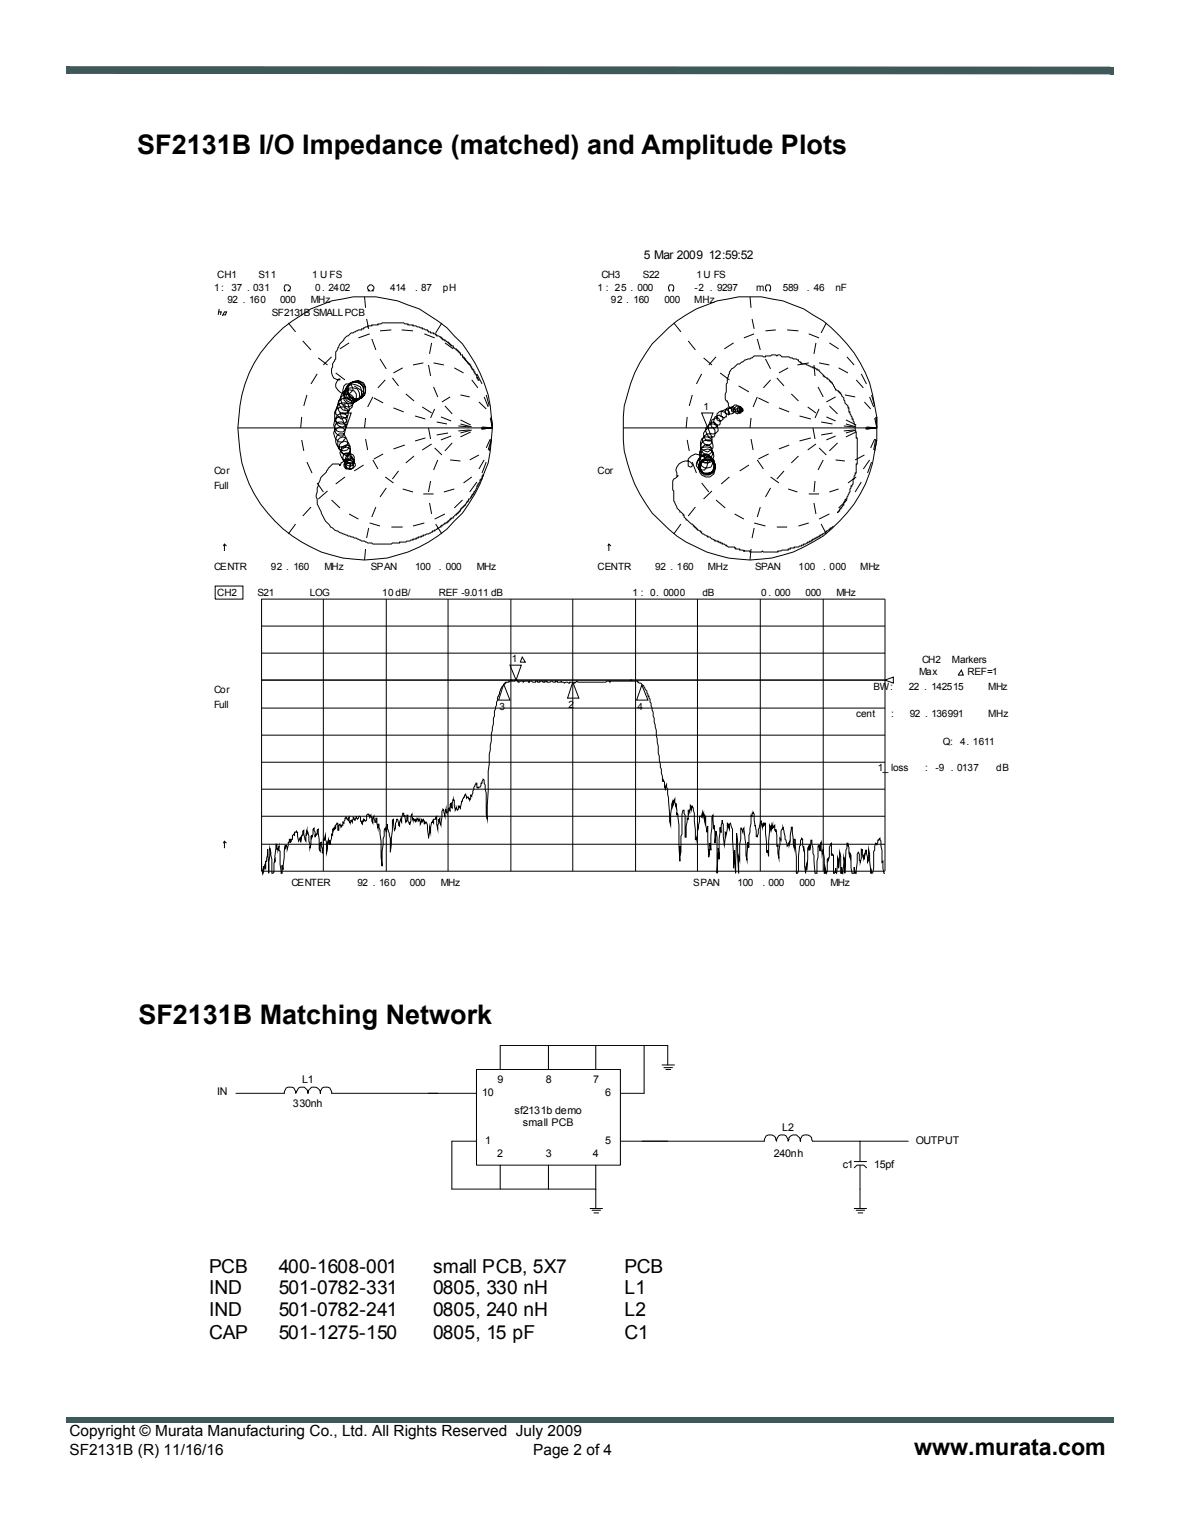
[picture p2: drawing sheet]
<svg xmlns="http://www.w3.org/2000/svg" width="216mm" height="279mm" viewBox="0 0 216 279" stroke-linecap="round" stroke-linejoin="round" font-family="sans-serif">
<g fill="#3d5959">
<path d="M12 12.1h.7v1.4h-.7z"/>
<path d="M203.2 12.2h.7v1.4h-.7z"/>
<path d="M12.7 12.1l190.5 .1v1.4l-190.5-.1z"/>
<path d="M12.2 259.2h.5v1.1h-.5z"/>
<path d="M12.7 259.2h191v1.1h-191z"/>
</g>
<g fill="#fff">
<path d="M26.4 35.6h162.9v138.6h-162.9z"/>
<path d="M26.6 35.9h162.7v138h-162.7z"/>
</g>
<path d="M189.3 35.8h-162.8v138.1h162.8" fill="none" stroke="#fff" stroke-width=".18"/>
<g fill="none" stroke="#000" stroke-width=".18">
<path d="M39.9 57.1h.6l-.2 .5M40.1 56.5l-.2 1.1M40.9 57.6h.4l.1-.5h-.3l-.4 .7M52 53.2h.2l-.2-.3v-.4l.2-.4h.5l.4 .4v.4l-.4 .3h.4M52.7 59.1l1.4 1.6M66.7 54.3l.2 2M67.1 58.4l.4 1.8M67.3 53.2h.3l-.3-.3v-.4l.3-.4h.4l.4 .4v.4l-.4 .3h.4M80.9 59.1l-1.2 1.8M122.3 53.2h.2l-.2-.3v-.4l.2-.4h.6l.2 .4v.4l-.2 .3h.2M123.3 59.1l1.3 1.6M137.2 54.3l.2 2"/>
<path d="M137.6 58.4l.4 1.8M140.1 53.2h.2l-.2-.3v-.4l.2-.4h.5l.2 .4-.2 .7h.2M151.2 59.1l-1 1.8M55.2 76.3l-.2 2M55.4 62.4l1.5 1.6M56.2 72.3l-.6 2M58 68.4l-1.1 1.9M58.2 65.5l1.7 1.3M60.7 65.3l-1.5 1.5M61.4 68.2l1.7 1.3M62.2 75.6h2.1l-1 2.7zM63.9 62.7l-1.7 1.1"/>
<path d="M64.8 70.6l1.7 1.1M66.9 76.5l-.2 1.8M67.6 61.1l-2 .7M68 62l.8 2M68.2 72.6l-.9 1.9M68.4 72.8l1.7 .9M69.5 65.7l1.2 1.8M70.5 69.5l-1.3 1.5M71.6 60.4l-2.1 .1M71.8 69.2l1.1 1.4M72 74.6l1.9 .8M73.5 60.4l2.1 .1"/>
<path d="M73.7 67.3l-1.7 .9M74.3 72.1l1.5 1.3M75.9 76.1l1.9 .6M77.3 74.5l1.7 1.1M77.4 66.4l-1.8 .4M77.6 61.1l1.9 .7M78.4 78.3l.4 2M78.4 66.8l.4 2M79 62.7l-.4 2M79.3 66.4l1.9 .4M79.3 70.8l.8 1.8M79.5 74.8l-.7 1.7"/>
<path d="M79.9 77.2l1.9 .4M80.7 76.3l1.9 .7M81.4 74.3l1.3 1.4M81.4 62.7l1.5 1.1M82 79.2l-2.1 .4M82.4 72.6l-1.5 1M82.5 79.8l-1.8 .7M83.1 67.3l1.7 .9M83.9 77.9l2 .2M84.2 77.6l2.1 .5M84.2 76.8l1.9 1M84.2 72.3l1.7 .3"/>
<path d="M84.6 65.3l1.3 1.5M85.9 78.7l-2 .1M86.1 79l-1.9 .9M86.3 78.7l-2.1 .5M86.3 69.5l1.1 1.5M87.2 68.4l1 1.9M87.6 73.6l1.4 1.2M87.6 69.7v-.2h-.2v-.3h-.2h.2h-.2v-.6l-.3-.2v-.3h-.2v-.4l-.4-.2v-.4h-.2v-.3h-.2v-.2l-.3-.2-.4-.7h-.2l-.2-.4h-.2v-.4h-.4v-.3l-.3-.2v-.2l-.4-.2v-.2l-.6-.2v-.3h-.3v-.2h-.2v-.2h-.2l-.2-.3-.6-.2v-.2h-.4l-.1-.4h-.2v-.2l-.8-.1-.2-.4h-.4v-.2h-.5v-.2h-.4l-.2-.3-.9-.2v-.2l-1-.2-.2-.2h-.5v-.1h-1v-.2h-.5l-.2-.2h-4l-.2 .2h-.5v.2h-1.2v.1h-.7v.2l-.8 .2v.2h-.4v.2h-.5l-1 .5h-.3l-.6 .6h-.2l-1.3 1.4-.4 .7a3.2 3.2 0 0 0-.4 2.1l-.2 .3a1.02 1.02 0 0 0-.3 1.1 1.55 1.55 0 0 0 1.3 2.4v-.2h-.2a1.38 1.38 0 0 0 .2 2.4 1.25 1.25 0 0 0 2.1 0l.3-.3-.3-1-.4-.1h-.6l-.4 .3a1.86 1.86 0 0 0 .8 2.5 1.86 1.86 0 0 0 2.4-.6l.4-.8v-.9a1.77 1.77 0 0 0-2.6-.5 1.76 1.76 0 0 0 .5 2.8 1.76 1.76 0 0 0 2.5-1.6 1.55 1.55 0 0 0-.8-1.7 1.55 1.55 0 0 0-1.8 .3 1.64 1.64 0 0 0-.4 2.2 1.64 1.64 0 0 0 2.2 .5 1.64 1.64 0 0 0 .6-2.2l-1.1-.9-1 .2-.5 .4-.6 .7v.7a1.6 1.6 0 0 0 2.5 1.1 1.67 1.67 0 0 0 0-2.5 1.67 1.67 0 0 0-2.5 .3l-.4 .8 .2 .9a1.47 1.47 0 0 0 1.8 1.1 1.47 1.47 0 0 0 1-1.9l-.1-.7-1.5-.5-.8 .3-.8 1.5a1.51 1.51 0 0 0 1 1.5 1.51 1.51 0 0 0 1.7-.4l.2-.6v-.7l-.4-.7-1.3-.2-.6 .2-.6 .5v1.5l.6 .5a1.14 1.14 0 0 0 1.7-.9v-.7l-.4-.6a1.66 1.66 0 0 0-2.4 1l.1 1.4 .4 .4 .8 .2 .6-.2 .3-.4 .2-.5-.2-.8a1.53 1.53 0 0 0-2.5 .4 1.53 1.53 0 0 0 1.4 2.2l.4-.2 .6-.5v-.6l-.6-1.1h-.8a1.56 1.56 0 0 0-1.3 1.3 1.56 1.56 0 0 0 .7 1.6 1.02 1.02 0 0 0 1.4-1.1l-.2-.7-.6-.2a1.35 1.35 0 0 0-1.7 1.5v.5l1 1 1.1-.4 .2-.4v-.5l-.2-.6-.6-.3h-.5l-.8 .3-.4 .6v1.4l.6 .6 .6 .2a1.02 1.02 0 0 0 1.1-.9 1.02 1.02 0 0 0-.8-1.1 1.28 1.28 0 0 0-1.3 1.2 1.28 1.28 0 0 0 1.3 1.3l.8-.5v-.6l-.4-.5a1.38 1.38 0 0 0-2 1 1.38 1.38 0 0 0 1.6 1.5 .98 .98 0 0 0 .6-1.3 .98 .98 0 0 0-1.3-.5 1.35 1.35 0 0 0-.7 1.6 1.35 1.35 0 0 0 1.4 1l.4-.8v-.3l-.4-.4a1.25 1.25 0 0 0-1.7 .9 1.59 1.59 0 0 0 1.7 1.7l.6-.8-.4-.7h-.9a1.5 1.5 0 0 0 0 2.4h1.1l.6-.8-.4-.9-.6-.2-.5 .2-.4 .4v.5a1.08 1.08 0 0 0 .9 1.5 1.08 1.08 0 0 0 1.2-1.3l-.4-.3-.6-.2a1.23 1.23 0 0 0-.9 1 1.23 1.23 0 0 0 .5 1.2l.4 .2h.6l.4-.2 .2-.4v-.9a1.1 1.1 0 0 0-1.7 .7 1.31 1.31 0 0 0 1.1 1.1 .91 .91 0 0 0 .4-1.4 1.23 1.23 0 0 0-1.7 .9l.3 .9a1.19 1.19 0 0 0 1.8 0l-.2-.9a1.01 1.01 0 0 0-1.1 .2 1.01 1.01 0 0 0-.3 1.1 1.37 1.37 0 0 0 1.9 .3l.2-.3v-.6a.78 .78 0 0 0-.7-.6 .78 .78 0 0 0-.8 .6l-.2 .6 .2 .3 .8 .4h.4l.3-.7-.3-.6-.8-.2-.2 .4a1.17 1.17 0 0 0 0 1.3 .8 .8 0 0 0 .9 .1 .8 .8 0 0 0 .4-.9l-.5-.5h-.4l-.6 .4a.98 .98 0 0 0 .3 1.5 .98 .98 0 0 0 1.4-.8l-.4-.7h-.9a.97 .97 0 0 0 .2 1.6h.4l.3-.2v-1.1l-.7-.3-1 .7a.71 .71 0 0 0 .8 .9 .8 .8 0 0 0 .4-1.1l-.8-.4h-.4l-.5 .4-.2 .6-.2-.4h-1.1l-.8 .7-.6 1a3.2 3.2 0 0 0-1.3 2.3l-.2 .4v.7l-.2 .6 .2 .7a4 4 0 0 0 .8 2.4 6 6 0 0 0 2.8 3.5l1.1 .5 .8 .2 .2 .2 1.5 .3 .9 .6h.6l.6 .4h.7l.2 .1h3.4l.2-.1 2.5-.2 .1-.2h.6l.2-.2h.4v-.2h.5v-.2h.4v-.1h.6v-.2h.3v-.2l1-.2 .7-.4v-.1h.4v-.2l.6-.2v-.2l.6-.2 .2-.3 .5-.2v-.2h.4l.2-.4h.2v-.2l.3-.1v-.2h.4v-.2l.4-.4h.2v-.2l.4-.1 .2-.4h.1v-.4h.2v-.2l.4-.1v-.2l.4-.2 .2-.5 .3-.2v-.4h.2l.2-.4h.2v-.3l.4-.2v-.4h.2l.2-.3 .1-.8h.2v-.3h.2l.2-.4v-.4l.4-.1v-.6h.2v-.4M88 78.3h2.1l-2.1 .2M88.2 78.1l1.9 .2-1.9 .2 1.9-.2h-1.9M88.6 72.6l.7 1.9M89 72.3l.5 2"/>
<path d="M89.7 76.5l.4 1.8a24.9 24.9 0 0 0-2.3-10.1l-.9-1.8-2.3-3.5-2.8-2.9-1.7-1.3-3.4-2.2-4-1.4-3.9-.8h-4.2l-3.9 .8-3.8 1.4a29.6 29.6 0 0 0-7.9 6.4 21.7 21.7 0 0 0-5.3 13.4l-.2 2a28.8 28.8 0 0 0 2.1 10.3 24.1 24.1 0 0 0 17.1 13.5 21.1 21.1 0 0 0 10-.5 23.1 23.1 0 0 0 9.1-4.8l2.8-2.9a30.4 30.4 0 0 0 4.7-9.2l.4-2.2 .4-4.2-.2-2 .2 2h-46.6M125.7 76.3l-.2 2M125.9 62.4l1.3 1.6M126.7 72.3l-.6 2M128.4 75.6h2.1l-1 2.7zM128.4 68.4l-1 1.9M128.7 65.5l1.6 1.3M131 65.3l-1.3 1.5M131.8 68.2l1.7 1.3M134.2 62.7l-1.7 1.1M135.1 70.6l1.9 1.1M137.4 76.5l-.2 1.8"/>
<path d="M138 61.1l-1.9 .7M138.6 72.6l-.8 1.9M138.6 62l.5 2M138.7 72.8l1.9 .9M140.1 65.7l.9 1.8M141 69.5l-1.3 1.5M141.9 60.4l-1.8 .1M142.1 69.2l1.3 1.4M142.5 74.6l1.9 .8M144 60.4l2.1 .1M144.2 67.3l-1.7 .9M144.8 72.1l1.3 1.3"/>
<path d="M146.3 76.1l2.1 .6M147.8 74.5l1.5 1.1M148 61.1l1.9 .7M148 66.4l-2.1 .4M148.7 78.3l.4 2M148.9 66.8l.2 2M149.3 62.7l-.4 2M149.7 70.8l.9 1.8M149.9 74.8l-.8 1.7M149.9 66.4l1.8 .4M150.2 77.2l2.1 .4M151.2 76.3l1.7 .7"/>
<path d="M151.7 62.7l1.7 1.1M151.7 74.3l1.5 1.4M152.3 79.2l-2.1 .4M152.9 72.6l-1.7 1M152.9 79.8l-1.7 .7M153.4 67.3l1.8 .9M154.4 77.9l1.9 .2M154.6 72.3l1.9 .3M154.8 77.6l1.9 .5M154.8 76.8l1.9 1M155 65.3l1.3 1.5M156.3 78.7l-1.9 .1"/>
<path d="M156.7 78.7l-1.9 .5M156.7 79l-1.9 .9M156.7 69.5l1.3 1.5M157.6 68.4l.9 1.9M158.2 73.6l1.1 1.2M158.3 78.3h2.1l-2.1 .2M158.5 78.1l1.9 .2-1.9 .2 1.9-.2h-1.9M159.1 72.6l.8 1.9M159.5 72.3l.5 2M160.2 76.3a23.5 23.5 0 0 1-16.9 25.3 22.7 22.7 0 0 1-17.8-2.4 31.1 31.1 0 0 1-6.2-5.3 25.2 25.2 0 0 1-5.3-13.4v-4.2l.2-2a28.2 28.2 0 0 1 4-9.7 23.9 23.9 0 0 1 16.9-10.3h4.2l4 .8 3.7 1.4 1.7 1.1a22.9 22.9 0 0 1 7.6 7 21.7 21.7 0 0 1 3.7 9.7l.4 2v2l-.4-1.8M160.4 76.3v2h-46.4M40.9 99.9l.2-.4 .3 .4"/>
<path d="M41.1 99.5v1.3M54.1 95.9l-1.4 1.8M55.2 80.5l.4 2M56.2 84.5l.9 2.1M56.9 92.8l-1.5 1.6M58 88.4l1.2 1.6M59.9 89.8l-1.7 1.5M60.7 91.5l1.5 1.4M63.1 87.3l-1.7 1.3M63.9 94l1.7 1M66.5 85.1l-1.7 1.1M66.9 80.3l.4 2"/>
<path d="M67.5 96.6l-.4 1.8M67.6 95.7l1.9 .5M68.2 84.2l1 1.6M68.8 92.8l-.8 1.8M70.1 83.1l-1.7 .9M70.5 87.3l1.5 1.1M70.7 89.3l-1.2 1.6M71.6 96.4h2.1M72.9 86.2l-1.1 1.5M73.7 89.5l1.9 .5M74.1 81.4l-2.1 .7M75.8 83.4l-1.5 1.3"/>
<path d="M77.4 90.4h1.9M77.6 95.7l-2 .5M77.8 80.1l-1.9 .6M78.6 92l.4 2M78.8 88l-.4 2M79 81.2l-1.7 1.1M79.5 82l1.4 1.2M79.7 95.9l1.2 1.8M80.1 84.2l-.8 1.8M81.4 94l-1.9 1M82.4 84.2l1.8 .1M82.7 81l-1.3 1.5"/>
<path d="M83.1 89.5l-1.9 .5M84.6 91.5l-1.5 1.4M86.3 87.3l-1.5 1.1M87.2 88.2l-1.3 1.8M87.6 83.2l-1.7 1M88.6 84.2l-1 1.6M89 84.5l-.8 2.1M89.7 80.3l-.7 1.7M89.9 80.3l-.6 2M89.9 80.5l-.4 2M111.2 99.9l.2-.4 .4 .4M111.4 99.5v1.3"/>
<path d="M124.6 95.9l-1.3 1.8M125.7 80.5l.4 2M126.7 84.5l.7 2.1M127.2 92.8l-1.3 1.6M128.4 88.4l1.3 1.6M130.3 89.8l-1.6 1.5M131 91.5l1.7 1.4M133.5 87.3l-1.5 1.3M134.4 94l1.7 1M137 85.1l-1.7 1.1M137.4 80.3l.4 2M138 95.7l2.1 .5"/>
<path d="M138 96.6l-.4 1.8M138.6 84.2l1.1 1.6M139.1 92.8l-.5 1.8M140.6 83.1l-1.9 .9M141 87.3l1.5 1.1M141 89.3l-.9 1.6M142.1 96.4h1.9M143.4 86.2l-1.3 1.5M144.2 89.5l1.7 .5M144.4 81.4l-1.9 .7M146.1 83.4l-1.3 1.3M148 90.4h1.9"/>
<path d="M148 95.7l-1.9 .5M148.4 80.1l-2.1 .6M148.9 92l.4 2M149.1 88l-.2 2M149.3 81.2l-1.5 1.1M149.9 82l1.3 1.2M150.2 95.9l1 1.8M150.6 84.2l-.9 1.8M151.7 94l-1.8 1M152.9 84.2l1.7 .1M153.2 81l-1.5 1.5M153.2 93.9l.2-.4h.2v-.4l.4-.2 .2-.5h.2v-.5h.2v-.4l.4-.2v-.4l.5-.9v-.5l.2-.2v-.4h.2l.2-.3v-.9h.2v-.6l.2-.2v-.3h.2v-1.7h.1v-4.8h-.1l-.2-2.3-.2-.2-.2-.9h-.2v-.4l-.4-.6v-.3h-.2v-.8h-.1v-.3l-.2-.2a.59 .59 0 0 1-.4-.7l-.8-1.5h-.2l-.2-.4-.5-.1-.6-1.3-.4-.2-.2-.4-.3-.2v-.1l-.8-.4v-.2l-.7-.7v-.2h-.4v-.2l-.4-.2h-.4v-.2h-.3l-1-.5h-.7v-.2l-.4-.2-.2-.4-.4-.1h-.6l-.1-.2h-.4l-.2-.2h-1a.58 .58 0 0 1-.7-.4h-.4l-.2 .2-.2-.2h-.7l-.2 .2h-.9v.2h-.4l-.2-.2h-1.5l-.8 .6-.9 .1-1 .8h-.3l-.8 .7-.4 .2-.3 .6v.3l-.4 .8v.9l-.2 .2v1.4l-.2 .4v.4a.68 .68 0 0 0 .4 .9l.2 .3a.95 .95 0 0 0 .9 1.1v-.2v.2a.59 .59 0 0 0 .4 .8l.4 .1 .5-.3v-.6h-.2v-.2l-.3 .2a.56 .56 0 0 0 .5 .8v-.2h.2l.2-.4-.6-.2v.4h.6v-.2a.59 .59 0 0 0-.5-.6 .59 .59 0 0 0-.6 .4l.2 .6h.3l.4-.2v-.4l-.2-.3-.4-.2h-.3l-.4 .3a.68 .68 0 0 0 .6 .8l.3-.4v-.2l-.5-.7a.93 .93 0 0 0-1 1.1 .48 .48 0 0 0 .8 0l-.2-.6a.73 .73 0 0 0-1 .1 .73 .73 0 0 0 .1 1l.7-.1v-.4a1.3 1.3 0 0 0-1.1-.6l-.4 .6v.4l.6 .3 .2-.2a.56 .56 0 0 0-.4-.7l-.2-.2-.9 .6v.7l.5 .4 .4-.2v-.6l-.2-.3-.7-.2-.8 .5v1.1l.4 .2h.4l.3-.3-.2-.4-.5-.4-.4 .2a.95 .95 0 0 0-.4 1.5l.4 .2h.4a.76 .76 0 0 0 .1-.9 .76 .76 0 0 0-.7-.4l-.7 .3-.2 1 .2 .3 .3 .2 .6-.2v-.3a.84 .84 0 0 0-1.1-.4l-.4 .4-.2 .5 .4 .9a.94 .94 0 0 0 1.5-.7l-.2-.6-.6-.3h-.5l-.4 .2-.6 .5v.5l.6 1.1h.9l.2-.3v-.9l-.3-.4a1.29 1.29 0 0 0-1.7 .7 1.29 1.29 0 0 0 .7 1.7h.4l.4-.2a.75 .75 0 0 0-.2-.9 .75 .75 0 0 0-1 0 .93 .93 0 0 0-.4 1.5 .93 .93 0 0 0 1.6-.2 1.04 1.04 0 0 0-1.4-1 1.44 1.44 0 0 0 0 2.6l.6 .2 1-.7v-.6l-.2-.5-.4-.4a1.4 1.4 0 0 0-1.7 1.2 1.4 1.4 0 0 0 1.3 1.5l.8-.5a1.06 1.06 0 0 0-1.4-1.3 1.23 1.23 0 0 0-.5 1.8 1.23 1.23 0 0 0 1.9 .2l.2-.5-.4-.9-.6-.2-1.1 .2-.4 .7v.7a1.42 1.42 0 0 0 2.1 1.1 1.33 1.33 0 0 0 .5-1.3 1.33 1.33 0 0 0-1.1-1.1 1.35 1.35 0 0 0-1.3 1.1 1.35 1.35 0 0 0 .7 1.5h.6l.4-.4 .2-.3-.2-.4a.9 .9 0 0 0-.9-.6 .9 .9 0 0 0-.8 .6 1.35 1.35 0 0 0 .2 1.7 1.35 1.35 0 0 0 1.7 .1 1.32 1.32 0 0 0 .2-1.6 1.32 1.32 0 0 0-1.6-.6l-.7 .6-.4 .7 .4 1.5 .7 .6h.8l.8-.2 .3-.8a1.38 1.38 0 0 0-1.3-2l-1.1 .9-.2 .6 .5 1.5 .8 .1a1.4 1.4 0 0 0 1.5-1.7 1.4 1.4 0 0 0-2.1-.8 1.79 1.79 0 0 0-.2 2.4l.6 .1h.8a1.52 1.52 0 0 0 .2-2.5h-1.6a1.73 1.73 0 0 0-.6 2.1 1.73 1.73 0 0 0 2 1l.7-.6 .2-.7a1.45 1.45 0 0 0-1.4-1.9 1.45 1.45 0 0 0-1.3 2 1.45 1.45 0 0 0 2.4 .5l.3-.8v-.7l-.2-.9-.7-.6-1.5-.2-.6 .6-.4 .7a1.13 1.13 0 0 0 1.5 1.3l.4-.6 .2-.7-.2-.5-.6-.8-1.5-.3-.7 .3-.6 .6v1.3l.6 .1 .2-.1v-.4a1.74 1.74 0 0 0-1.9-.4 1.74 1.74 0 0 0-1.1 1.5l.1 .6v.5h.2l-.3 .4a.98 .98 0 0 0-.6 1.3v.9l.2 .1v.4a3.6 3.6 0 0 0 .5 2.6v.1l.6 .6v.2h.2l.4 .3v.2h.2a.59 .59 0 0 0 .3 .8v.1h.2l.8 .8h.2l.2 .3h.1l.2 .4h.2l.2 .4 .6 .2v.1h.2l.1 .4 1 .4v.2a.6 .6 0 0 1 .8 .3l.5 .2v.2h.6v.2l.7 .2v.1h.4l.8 .6h1.1l.2 .4h.7v.1h.6l.2 .2v-.2v.2h1.1v.2h2.1l.2-.2 .2 .2h2.6v-.2h.6l.2-.2h1.1v-.1h.4v-.2h.7v-.2h.8l.2-.2h.4v-.2h.3v-.2h.4l.4-.1v-.2h.4v-.2h.3l.2-.4h.4v-.2h.4v-.1h.4l.2-.4h.3v-.2l.6-.2 .2-.3 .5-.2 .2-.4h.2l.4-.4"/>
<path d="M153.4 89.5l-1.7 .5M155 91.5l-1.6 1.4M156.7 87.3l-1.5 1.1M157.6 88.2l-1.1 1.8M158.2 83.2l-1.7 1M159.1 84.2l-1.1 1.6M159.5 84.5l-.8 2.1M160 80.3l-.7 1.7M160.2 80.3l-.3 2M160.4 80.5l-.4 2M39.4 107.2h5v2.4h-5zM47.9 109.6h114v49.8h-114z"/>
<path d="M47.9 119.5h114M47.9 114.6h114M59.2 109.6v49.8M66.9 100.5l-.2 2M70.7 109.6v49.8M82 109.6v49.8M93.5 109.6v49.8M104.8 109.6v49.8M116.3 109.6v49.8M127.6 109.6v49.8M137.4 100.5l-.2 2M139.1 109.6v49.8"/>
<path d="M150.6 109.6v49.8M47.9 124.4h114l1.5-.5v1.1l-1.5-.6zM47.9 139.5h114M47.9 134.5h114M47.9 129.6h114M92.2 125.2l1.1 2.9h-2.1zM93.3 121.7h2.1l-1 2.7zM95.5 120.2l.6 1h-.9zM104.8 124.8l1.1 2.9h-2.1zM117.4 125.3l1.2 2.8h-2.1zM175.9 122.6l.4 .9h-1zM40.9 154.3l.2-.4 .3 .4"/>
<path d="M41.1 153.9v1.3M47.9 157.8v1.1l.1 .9 .2-1.3v.9l.2-1.1 .2-.4v1.1v-1.4h.2l.2-2.2 .2 4.4 .2-4.6 .3 2v2.6l.4-.2v-1.7l.2-.5v.4l.2-3.3h.2v.9l.2-.2v.4l.2-.8v.8l.1 .1v2.4l.2 1.7h.2v-1.5v.6l.2 .1 .2-3.3 .2-1.1v.6l.2-.6 .2 .8 .1-1.3h.2v-.5h.2v.5l.2-.2v-.3h.2v-.8v.2l.2-.4 .2 .2v-.5l.4-.2v.2h.1l.2 1.6 .4-.7v.9l.2-1.3h.2v-.7l.2-.2v.7l.4 1.3v-1.1l.2-.9v.7l.1-.3 .2 .7 .2 2.2 .2-.7v-1.5h.2v-.2v.4l.2-.6v-.9l.2-.2v.4l.2 .4v.9v-.4l.3-.2v-.7l.2-.2 .2 3.7 .2 .3v-1.4l.2-.2 .2 2 .2-1.3v-1.2l.2 .1 .1-.9v.8l.2 .5v2l.2-.7v-1.3l.2-.5v.7l.2-.2v-.4v.8h.2l.2-1.9 .2 .2v-1.1l.1-.2v.4l.2-.5v.3l.2-.2v-.5l.2-.4h.2v1.3h.2v-.9l.2-.2v.2h.2v.4l.1-.4h.2v-.5l.2 .1v-.3l.4-.8 .4 .6 .2-.6v.8l.2 .3v-.3l.2-.2 .2 .4 .1-1 .2 .2v.4h.2l.2-.7 .2 .5 .4-.5 .2 .1v.8h.1v.3l.2 .2v-.5l.2-.4v.4l.2-.4 .2 .4 .2-.2v-.9l.4-.2v.2h.1v.3l.2-.3v.3h.2v.8l.2 .3v-.9l.2-.3 .2 1.1h.2v-.8h.2v.9l.2 .9v-.7h.1l.4 3.1v2.9l.2 1.7v-2.8l.2-2.3 .2-.4v-1.1l.2-.4 .2 .8 .1-1.5v.7l.6 1.9v2.5l.4-4v-1.8l.2-.2 .2 2 .2-.4v-.9l.2-.3v-.4h.1l.2 1.1 .2 .2v-.7l.2-.6 .2 .6 .2-1.7h.2v.6h.2v-.2l.2 1.3 .1-.4v-.9h.2v1.1l.4 .5v-.3v.1l.2-.3v-.9l.2-.4 .2 1.1v-.4l.3 .6v-.4h.2v.4l.2-.6 .2 .2v.4l.2-.4 .2 .9 .2-.3v-.6l.2 .6v-.4l.1-.2 .2 .9v-.5l.2 .3 .2-.1 .2 .5 .2 2.4 .2-2 .2 .9v-.9l.2-.9h.1v-.2l.2 .3v-.7h.4v-.4l.2-.1v1.4l.2 .9 .2-1.8v.2l.2-.4v.8l.2 .5 .2-2.6 .1-.3 .2 .2 .2 1.1 .2-1.3 .2 .7v-.2h.2v-.5l.2-.2v.4l.2 .1v-1.2l.2-.2v.7l.1 .2v-.9l.2-.8v.2h.2v1.1l.2 .8 .2-.6 .2 .6 .2-.2v-.6l.3 .2v.4l.2-1.5h.2l.2-.7h.2v-.4l.2-.2 .2 .7 .3-.1v.3v-.2l.2 .4 .2-.4v-.5l.2 .2 .4-1.7 .4-.7h.1v.7l.2 .2v-.2h.4l.2-.7h.2v-.4l.2-.3 .2 .1 .4 2.4v3.9l.2 .9 .1-8.8 .2-1.3v-1.8l.4-2.4v-1.3l.4-1.8a11.3 11.3 0 0 1 .5-3.5l.2-1.4 .4-.6v-.4l.4-.9 .4-.4v-.1h.2v-.2h.1v-.2h.6v-.2h.4v-.2h.2v.2h.5v-.2h.4l.2 .4 .4-.2h.5v.2l.2-.2h.8v.2h.2v-.2h.4l.2 .2h.5v-.2h.4v.2h.4v-.2h.5v.2h.4v-.2h.4v.2h.5l.4-.2 .2 .2h.4v-.2h.4v.2h.5l.2-.2v.2h.4l.2 .2 .2-.2h.3l.2 .2h.2v-.2h.6l.4 .2v-.2l.4-.2 .1 .2h5.1l.2-.2h.4l.2 .2v-.2h3.8v-.2h.1v.2h1.2l.2 .4h.3l.2 .3 .4 .2 .2 .6 .4 .3 .2 1h.1v.3l.2 .2v.6l.2 .2v.5l.4 1.1 .2 1.8 .4 1.5v.9l.3 2v1.3l.2 .6 .2 2 .2 .3 .2 2.2h.2v-.2l.2 .4v.9l.2 .6v-.8l.2-.3v.5l.2 .4 .3 5.9 .2 .7v-2l.2-1.8 .2-.6v.9l.2-1.1v.4l.2-.6 .2 1.3v-.5l.1 2.2v-.4l.2 .2 .2 2v3.8l.2 2.8v-2.8v1.7l.2-.6v-2.9l.2-.4v-3.6l.2-.7h.2v.5l.1 .4v4h.2v-2l.2-1.5 .2 .2v-1.6h.2v.3l.2-1.3 .2 .2v.8l.2-.8 .3 1.3 .2 4.8 .2-.2v.2l.2-1v-.9v.4l.4-1.8v-.9l.4 .1 .1-.9v.8l.2-.6 .2 1.5v-1.1l.2 .3v1.5l.2 1.3 .2-1.1 .2 5.6v-1.4v1.1l.2-2.2 .2 1.3 .2-6.1 .2-.3 .1 2.5v-.7l.2 1.3v2l.2-2.2 .2 1.1v6.6l.2-4.6 .2 2v-3.6l.2-2.2v.7l.2 .2v-1.3l.1-.9v.4l.2 .3v2.2l.2 1.6 .2-2.3 .2 .3 .2-.9v-1.1l.2 .2v.6v-.2l.2 .5v-.9l.1-.2 .4 1.1 .2 7.2v-2.1l.2-1.2v2.2l.2 2 .2-7.3 .2 1.4 .1 5.9v-3.1l.2 .7v-2.9l.2-.9v-2.1h.2l.2 .8 .2-.8 .4 3.1v1.9l.2 .9 .1-3.3v.9h.2v-2.2l.2-.5 .2-1.7v-1.4l.2 .2v-.6h.2v-.2l.2 .4v1.1l.4 2v.9h.2v.2l.1-.7v-.8l.2-.2 .2-1 .2-.2 .2 1.1v-.6l.2-.2v.6l.2-.2v-.4h.2l.2 5.3h.1v-.3l.2 1.1v-2.8l.2-2.9 .2 .7 .2-.7v.7l.2-.7v.5l.4-.5v.9l.1 .2v-.4l.2 1.1v2h.2v-.2v1.5l.2 .9 .2-3.6 .2 .3v-1.6l.2-.4h.2v-.3l.3 1.6v.6l.2 .1 .2 1.1 .4-.7v.5l.2-.7 .2-2.5h.2l.1 2.9 .2 .9v-1.6h.2l.2 6.2h.2l.2-.4v-2.7l.2-1.9 .2-.2v-.9l.2-.3 .2 .2v1l.1 .8v-.6l.2 1.3v2.4l.2 1.3v-.9l.2-.8v1.1l.2-2v-2l.2-.4v.8l.2-1.1v1.1l.2-1.9h.1l.2 2.4 .2 .4 .2 3.3h.4l.2-5h.2v.2v-.4l.2 1.1v-1.1l.1-.5v1.5l.2 .3v.4l.2-.9 .2 1.6v2.8h.2v-.9l.2 .9 .2-.4v-2.2l.2-.2v.4l.1-.6v-1.8l.4-.7v2.2h.2v-.2l.2 .2v3.3h.2l.2-.9v.7l.2 .2 .1-3 .2 .6v1.5l.2-3 .2 .8v3.1h.2v-1.1v.7l.2 .4 .2-3 .2 1v2l.2-4.2 .2-.4v-.9h.2v.5v-.2l.1 .4v1.1l.2 .7v-.7l.2 .4v2.2l.2 1.1h.4v-1.1l.2 1.1h.2l.1-3.5 .2-.4 .2 .4a1.84 1.84 0 0 0 .2 1.5l.2-.8v-1.6l.2 .2v-.2v.9l.2 .7 .2-.7v.9l.1-1.6h.2l.2 2.2 .2-.4v-2l.2 .9 .2 3.5v-.9l.2 .9h.2l.2-.9v-3.2l.1-.1v-.8l.2-.5 .2 .3 .2-.9h.2l.2-.3 .2 .5v.9l.2 .8v2.2l.1-.2v1.3l.2 .9h.2M47.9 154.5h114M47.9 149.4h114M47.9 144.4h114"/>
</g>
<path d="M38.2 190.6h142.2v33.9h-142.2z" fill="#fff"/>
<g fill="#fff" stroke="#000" stroke-width=".18">
<path d="M87.2 195.7h26.3v17.5h-26.3z"/>
<path d="M78.4 200h8.8z"/>
<path d="M60.7 200h19.4z"/>
</g>
<path d="M52 200a1.26 1.26 0 0 1 .7-1.1h.7a1.23 1.23 0 0 1 .7 1.1l.5-.9 .4-.2a1.18 1.18 0 0 1 1.3 .8v.3a1.34 1.34 0 0 1 .7-1.1 1.2 1.2 0 0 1 1.6 1.1 1.26 1.26 0 0 1 .7-1.1h.7a1.23 1.23 0 0 1 .7 1.1" fill="none" stroke="#000" stroke-width=".18"/>
<g fill="#fff" stroke="#000" stroke-width=".18">
<path d="M43.2 200h8.8z"/>
<path d="M82.7 208.8h4.5z"/>
<path d="M113.5 208.8h8.7z"/>
<path d="M117.5 208.8h22.3z"/>
</g>
<path d="M139.8 208.8a1.23 1.23 0 0 1 .7-1.1h.7l.4 .1 .3 .4 .2 .6a1.34 1.34 0 0 1 .7-1.1h.7a1.34 1.34 0 0 1 .7 1.1l.2-.6 .7-.5a1.16 1.16 0 0 1 1.3 1.1 1.23 1.23 0 0 1 .7-1.1h.7l.4 .1 .3 .4 .2 .6" fill="none" stroke="#000" stroke-width=".18"/>
<path d="M148.7 208.8h8.6z" fill="#fff" stroke="#000" stroke-width=".18"/>
<path d="M156.3 212.5h2.3M156.3 213.7l.5-.5h1.2l.6 .5M157.4 208.8v3.7M157.4 213.2v7.9M156.3 221.1h2.3M156.7 221.4h1.5M157 221.9h.9" fill="none" stroke="#000" stroke-width=".18"/>
<g fill="#fff" stroke="#000" stroke-width=".18">
<path d="M157.3 208.8h8.9z"/>
<path d="M91.5 213.2v4.4z"/>
<path d="M100.3 213.2v4.4z"/>
<path d="M109 213.2v4.4z"/>
<path d="M82.7 208.8v8.8z"/>
<path d="M82.7 217.6h26.3z"/>
</g>
<path d="M109 217.6v3.5M108 221.1h2.2M108.3 221.4h1.6M108.7 221.9h.8" fill="none" stroke="#000" stroke-width=".18"/>
<g fill="#fff" stroke="#000" stroke-width=".18">
<path d="M113.5 200h4.4z"/>
<path d="M109 191.3v4.4z"/>
<path d="M100.3 191.3v4.4z"/>
<path d="M91.5 191.3v4.4z"/>
<path d="M117.9 191.3v8.7z"/>
<path d="M91.5 191.3h30.7z"/>
</g>
<path d="M121.1 194.9h2.3M121.5 195.3h1.5M121.8 195.7h.9M122.2 191.3v3.6" fill="none" stroke="#000" stroke-width=".18"/>
<path d="M38.2 229.6h177.7v19.4h-177.7z" fill="#fff"/>
<g font-size="4.9">
<text x="25.1" y="28.2">SF2131B I/O Impedance (matched) and Amplitude Plots</text>
<text x="25.3" y="187.3">SF2131B Matching Network</text>
</g>
<text font-size="4.2" x="167.3" y="266.2">www.murata.com</text>
<g font-size="3.5">
<text x="38.2" y="232.9">PCB</text>
<text x="51" y="232.9">400-1608-001</text>
<text x="79.3" y="232.9">small PCB, 5X7</text>
<text x="114.3" y="232.9">PCB</text>
<text x="38.2" y="236.9">IND</text>
<text x="51" y="236.9">501-0782-331</text>
<text x="79.3" y="236.9">0805, 330 nH</text>
<text x="114.3" y="236.9">L1</text>
<text x="38.2" y="240.8">IND</text>
<text x="38.2" y="245.1">CAP</text>
<text x="51" y="245.1">501-1275-150</text>
<text x="51" y="240.8">501-0782-241</text>
<text x="79.2" y="245.1">0805, 15 pF</text>
<text x="79.3" y="240.8">0805, 240 nH</text>
<text x="114.3" y="245.1">C1</text>
<text x="114.3" y="240.8">L2</text>
</g>
<g font-size="2.8">
<text x="12.7" y="262.7">Copyright © Murata Manufacturing Co., Ltd. All Rights Reserved July 2009</text>
<text x="12.7" y="266.2">SF2131B (R) 11/16/16</text>
<text x="97.6" y="266.2">Page 2 of 4</text>
</g>
<text font-size="2.2" x="117.8" y="47.4">5 Mar 2009 12:59:52</text>
<g font-size="1.9">
<text x="39.7" y="200.4">IN</text>
<text x="53.6" y="202.5">330nh</text>
<text x="55.3" y="198.1">L1</text>
<text x="88.2" y="200.5">10</text>
<text x="91" y="198.1">9</text>
<text x="94.1" y="203.8">sf2131b demo</text>
<text x="99.8" y="198.1">8</text>
<text x="108.5" y="198.1">7</text>
<text x="110.7" y="200.5">6</text>
<text x="88.8" y="209.3">1</text>
<text x="95.7" y="206.1">small PCB</text>
<text x="110.7" y="209.3">5</text>
<text x="143.1" y="206.9">L2</text>
<text x="167.6" y="209.3">OUTPUT</text>
<text x="91" y="211.7">2</text>
<text x="99.8" y="211.7">3</text>
<text x="108.5" y="211.7">4</text>
<text x="141.6" y="211.7">240nh</text>
<text x="154.2" y="213.7">c1</text>
<text x="159.9" y="213.7">15pf</text>
</g>
<g font-size="1.8">
<text x="39.2" y="53.2">1:</text>
<text x="39.8" y="50.8">CH1</text>
<text x="42.4" y="53.2">37 . 031</text>
<text x="47.3" y="50.8">S11</text>
<text x="57.1" y="50.8">1 U FS</text>
<text x="57.7" y="53.2">0. 2402</text>
<text x="71.4" y="53.2">414</text>
<text x="75.9" y="53.2">. 87</text>
<text x="81" y="53.2">pH</text>
<text x="109.3" y="53.2">1 : 25 . 000</text>
<text x="110.1" y="50.8">CH3</text>
<text x="117.6" y="50.8">S22</text>
<text x="127" y="53.2">-2 . 9297</text>
<text x="127.4" y="50.8">1 U FS</text>
<text x="138.4" y="53.2">m</text>
<text x="143.3" y="53.2">589</text>
<text x="147.6" y="53.2">. 46</text>
<text x="152.9" y="53.2">nF</text>
<text x="41.6" y="55.4">92 . 160</text>
<text x="49.7" y="57.8">SF2131B SMALL PCB</text>
<text x="51.2" y="55.4">000</text>
<text x="56.9" y="55.4">MHz</text>
<text x="111.8" y="55.4">92 . 160</text>
<text x="121.6" y="55.4">000</text>
<text x="127" y="55.4">MHz</text>
<text x="62.5" y="75">1</text>
<text x="128.7" y="75">1</text>
<text x="39.2" y="86.7">Cor</text>
<text x="39.2" y="89.5">Full</text>
<text x="109.3" y="86.7">Cor</text>
<text x="39.2" y="104.3">CENTR</text>
<text x="49.6" y="104.3">92 . 160</text>
<text x="59.4" y="104.3">MHz</text>
<text x="67.8" y="104.3">SPAN</text>
<text x="75.9" y="104.3">100</text>
<text x="80.3" y="104.3">. 000</text>
<text x="87.2" y="104.3">MHz</text>
<text x="109.3" y="104.3">CENTR</text>
<text x="119.9" y="104.3">92 . 160</text>
<text x="129.5" y="104.3">MHz</text>
<text x="138.2" y="104.3">SPAN</text>
<text x="146.1" y="104.3">100</text>
<text x="150.6" y="104.3">. 000</text>
<text x="157.4" y="104.3">MHz</text>
<text x="39.8" y="109.1">CH2</text>
<text x="47.1" y="109.1">S21</text>
<text x="56.7" y="109.1">LOG</text>
<text x="69.9" y="109.1">10 dB/</text>
<text x="80.3" y="109.1">REF -9.011 dB</text>
<text x="115.7" y="109.1">1 : 0. 0000</text>
<text x="128.5" y="109.1">dB</text>
<text x="139.3" y="109.1">0 . 000</text>
<text x="147.4" y="109.1">000</text>
<text x="153.1" y="109.1">MHz</text>
<text x="93.7" y="121.2">1</text>
<text x="168.1" y="123.5">Max</text>
<text x="168.7" y="121.3">CH2</text>
<text x="174.2" y="121.3">Markers</text>
<text x="177" y="123.5">REF=1</text>
<text x="39.2" y="126.8">Cor</text>
<text x="39.2" y="129.6">Full</text>
<text x="91.4" y="129.9">3</text>
<text x="104" y="129.6">2</text>
<text x="116.7" y="129.9">4</text>
<text x="156.7" y="131.2">cent</text>
<text x="159.9" y="126.3">BW:</text>
<text x="163.1" y="131.2">:</text>
<text x="166.3" y="126.3">22 . 142515</text>
<text x="166.5" y="131.2">92 . 136991</text>
<text x="180.8" y="131.2">MHz</text>
<text x="180.8" y="126.3">MHz</text>
<text x="172.5" y="136.3">Q:</text>
<text x="175.7" y="136.3">4. 1611</text>
<text x="160.6" y="141.1">1_ loss</text>
<text x="169.3" y="141.1">:</text>
<text x="171.2" y="141.1">-9 . 0137</text>
<text x="182.3" y="141.1">dB</text>
<text x="53.3" y="162.2">CENTER</text>
<text x="65.4" y="162.2">92 . 160</text>
<text x="75" y="162.2">000</text>
<text x="80.7" y="162.2">MHz</text>
<text x="126.9" y="162.2">SPAN</text>
<text x="135" y="162.2">100</text>
<text x="139.5" y="162.2">. 000</text>
<text x="146.3" y="162.2">000</text>
<text x="151.9" y="162.2">MHz</text>
</g>
</svg>
